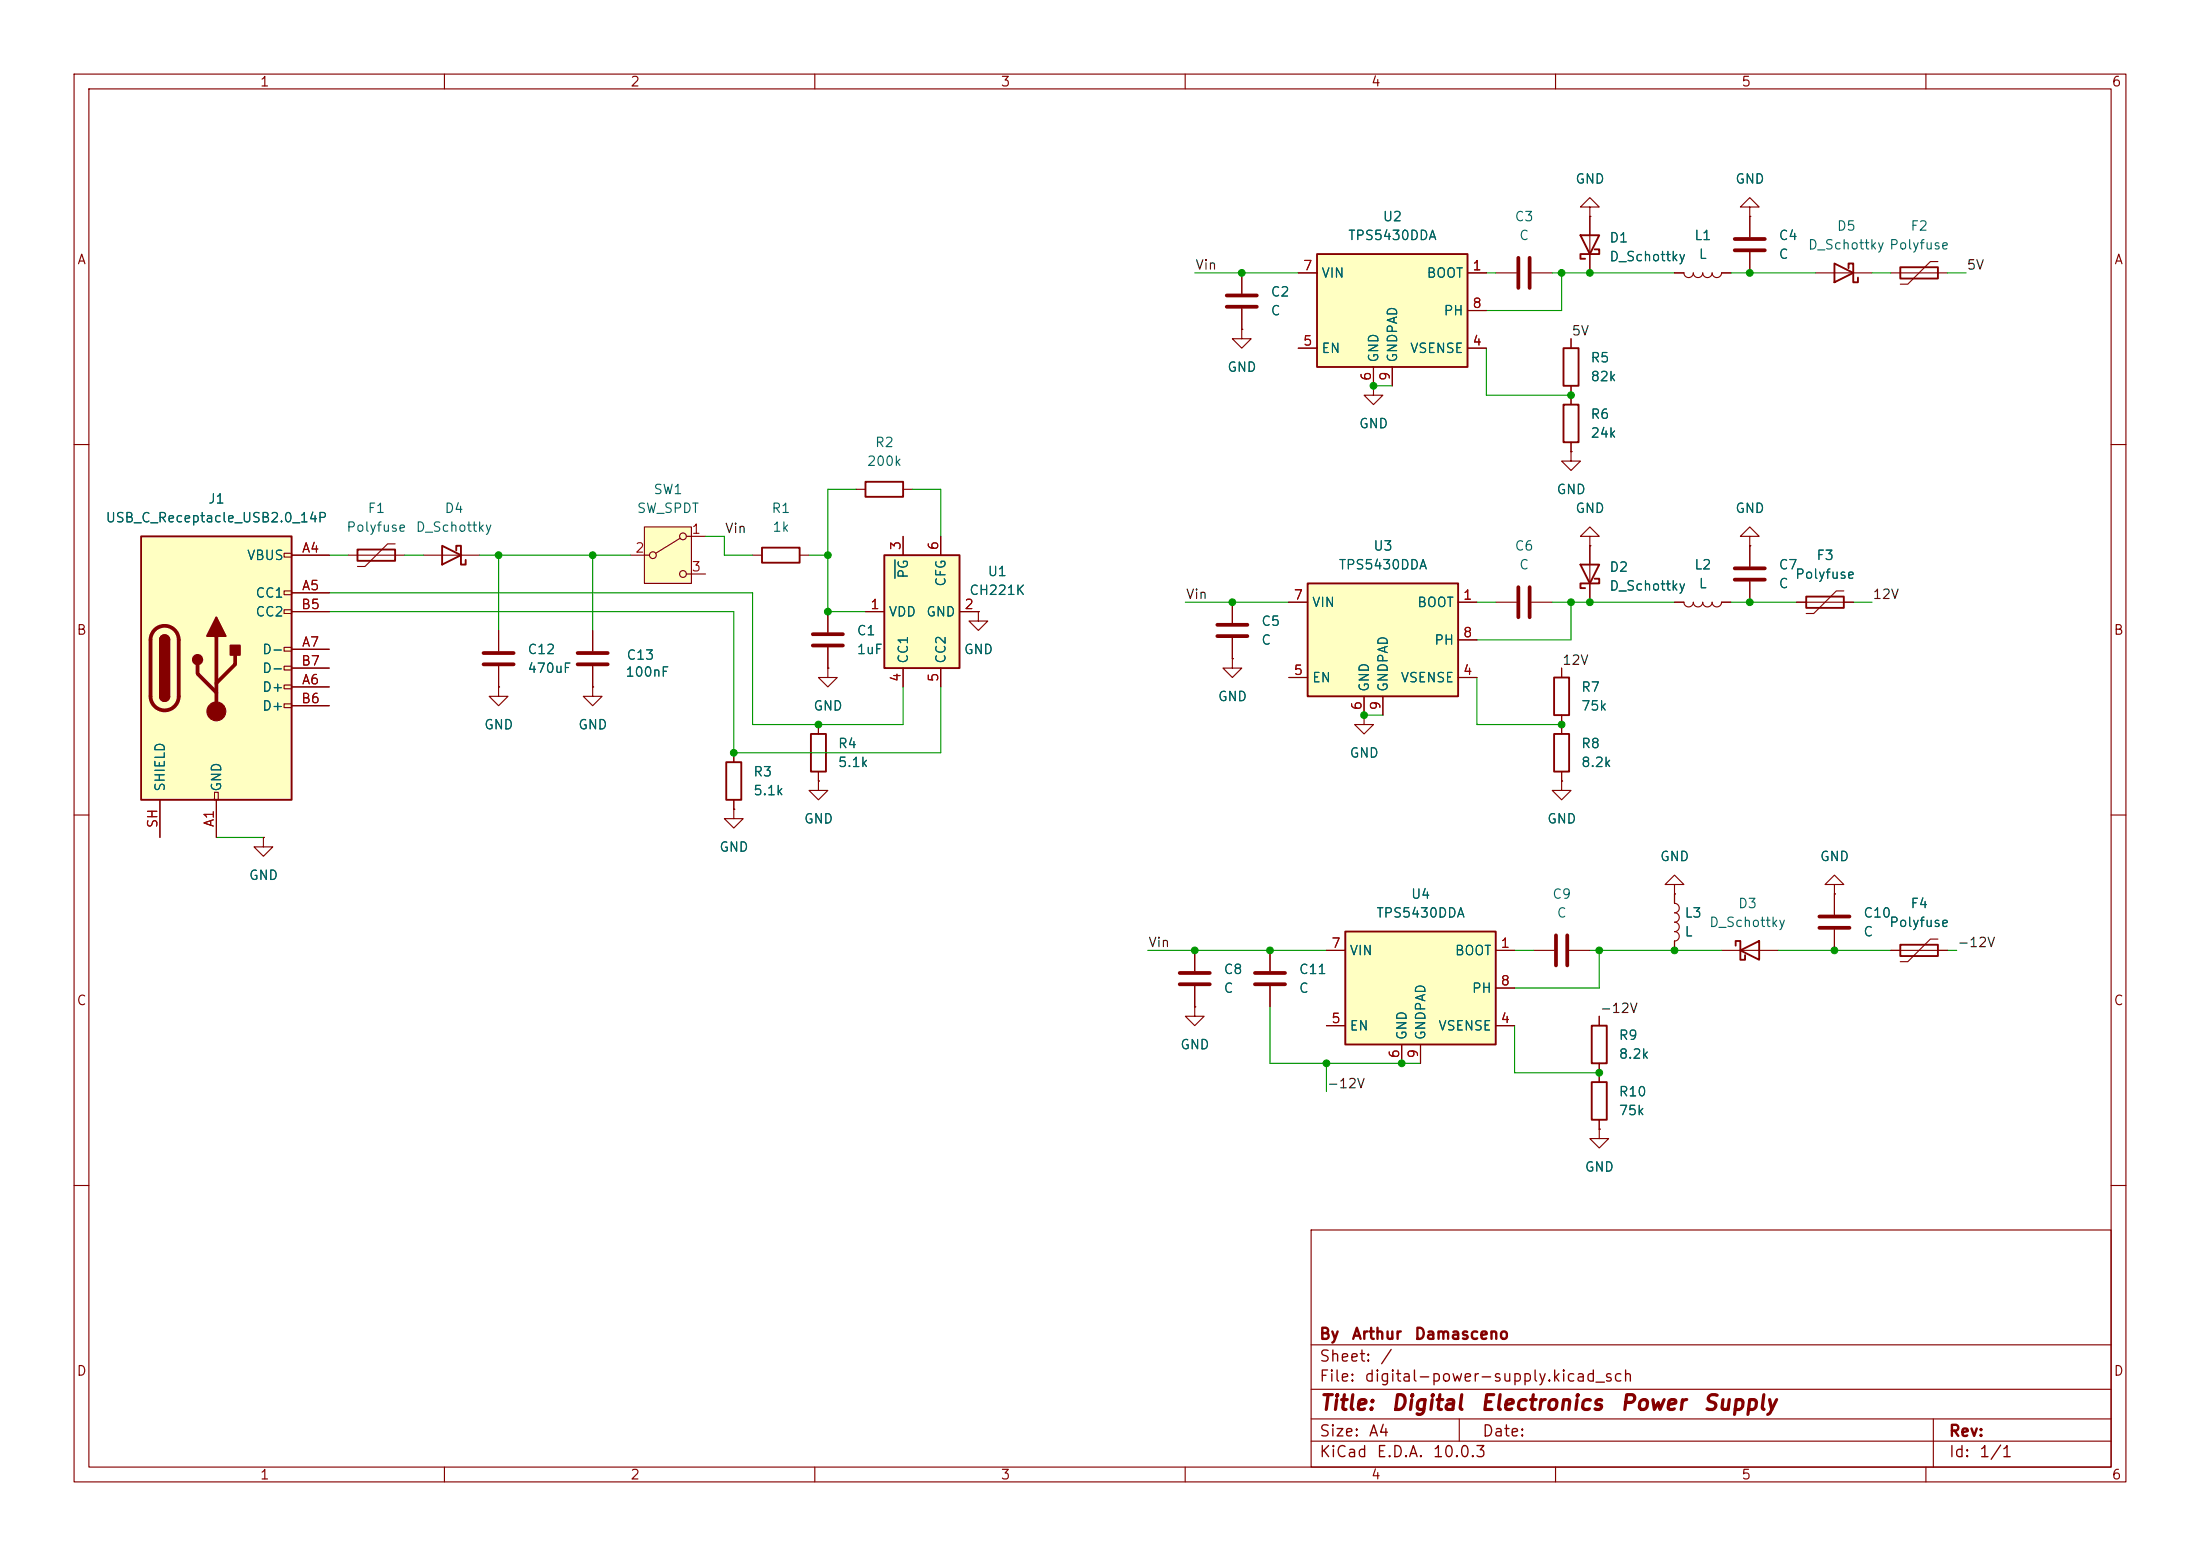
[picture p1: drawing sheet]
<svg xmlns="http://www.w3.org/2000/svg" width="297mm" height="210mm" viewBox="0 0 297 210" stroke-linecap="round" stroke-linejoin="round" font-family="sans-serif">
<g fill="none" stroke="#840000" stroke-width=".15">
<path d="M10 10h277v190h-277zM12 12h273v186h-273zM60 10v2M110 10v2M160 10v2M210 10v2M260 10v2M226.1 36.8h1.2a.64 .64 0 0 0 .7 .7 .64 .64 0 0 0 .6-.7 .64 .64 0 0 0 .6 .7 .64 .64 0 0 0 .7-.7 .64 .64 0 0 0 .6 .7 .64 .64 0 0 0 .6-.7 .64 .64 0 0 0 .7 .7 .64 .64 0 0 0 .6-.7h1.3M236.2 27.9h1.3l-1.3-1.2-1.3 1.2h1.3v1.3M236.2 29.2h.1M236.2 29.2v2.8M236.2 34v2.8"/>
<path d="M245.1 36.8h7.6M255.3 36.8h7.6M261.6 35.3h-1l-3 3.1h-1.1M10 60h2M214.6 73.7v7.6M236.2 72.4h1.3l-1.3-1.3-1.3 1.3h1.3v1.3M236.2 73.7h.1M236.2 73.7v2.8M236.2 78.5v2.8M248.9 79.8h-1l-3 3h-1.1M285 60h2M226.1 81.3h1.2a.64 .64 0 0 0 .7 .6 .64 .64 0 0 0 .6-.6 .64 .64 0 0 0 .6 .6 .64 .64 0 0 0 .7-.6 .64 .64 0 0 0 .6 .6 .64 .64 0 0 0 .6-.6 .64 .64 0 0 0 .7 .6 .64 .64 0 0 0 .6-.6h1.3"/>
<path d="M242.6 81.3h7.6M10 110h2M285 110h2M161.3 135.9v1.3h1.3l-1.3 1.2-1.3-1.2h1.3M161.3 135.9h.1M161.3 128.3v2.8M161.3 133.1v2.8M171.4 128.3v2.8M171.4 133.1v2.8M10 160h2M177 166h108v32h-108zM285 160h2"/>
<path d="M60 198v2M110 198v2M160 198v2M177 194.5h108M177 191.5h108M177 187.5h108M177 181.5h108M197 191.5v3M210 198v2M260 198v2M261 191.5v6.5"/>
</g>
<path d="M247.6 35.6l2.6 1.2-2.6 1.3zM249.6 36.2v-.6h.6v2.5h.6v-.6M256.5 36.1h5.1v1.5h-5.1zM213.4 76.2h2.5l-1.3 2.5zM215.3 78.1h.6v.6h-2.5v.7h.6M243.8 80.5h5.1v1.5h-5.1z" fill="none" stroke="#840000" stroke-width=".25"/>
<path d="M234.2 32.3h4.1M234.2 33.8h4.1M234.2 76.7h4.1M234.2 78.2h4.1M159.3 131.3h4M159.3 132.8h4M169.4 131.3h4.1M169.4 132.8h4.1" fill="none" stroke="#840000" stroke-width=".51"/>
<path d="M87 71.1h6.3v7.6h-6.3z" fill="#ffffc2"/>
<g fill="none" stroke="#840000" stroke-width=".15">
<path d="M57.1 74.9h7.7M85.1 74.9h2.5M87 71.1h6.3v7.6h-6.3zM91.8 72.6l-3.3 2.1M92.7 72.4h2.5M92.7 77.5h2.5M210.8 90.2v1.2M210.8 96.5v2.6M35.6 113v1.3h1.2l-1.2 1.3-1.3-1.3h1.3M35.6 113h.1M210.8 105.4v1.3h1.3l-1.3 1.3-1.3-1.3h1.3M210.8 105.4h.1"/>
<path d="M210.8 104.1v1.3M247.6 119.4h1.3l-1.3-1.3-1.2 1.3h1.2v1.3M207 128.3h2.8M211.8 128.3h2.8M247.6 120.7h.1"/>
<circle cx="88.1" cy="74.9" r=".46"/>
<circle cx="92.2" cy="72.4" r=".46"/>
<circle cx="92.2" cy="77.5" r=".46"/>
</g>
<path d="M59.7 73.7l2.5 1.2-2.5 1.3zM61.6 74.3v-.6h.6v2.5h.7v-.6M209.8 99.1h2v5h-2zM209.8 91.4h2v5.1h-2z" fill="none" stroke="#840000" stroke-width=".25"/>
<path d="M210.1 126.2v4.1M211.6 126.2v4.1" fill="none" stroke="#840000" stroke-width=".51"/>
<path d="M181.6 125.7h20.3v15.3h-20.3z" fill="#ffffc2"/>
<path d="M213.4 31.8h2.5l-1.3 2.5zM215.3 33.7h.6v.6h-2.5v.6h.6M211.1 54.6h2v5.1h-2zM211.1 47h2v5.1h-2zM102.9 73.9h5v2h-5zM181.6 125.7h20.3v15.3h-20.3zM214.9 138.4h2v5.1h-2zM234.3 127.6v-.6h.6v2.5h.7v-.6M234.9 128.3l2.6-1.3v2.5zM256.5 127.5h5.1v1.5h-5.1zM214.9 146.1h2v5h-2z" fill="none" stroke="#840000" stroke-width=".25"/>
<g fill="none" stroke="#840000" stroke-width=".15">
<path d="M201.9 36.8h2.8M206.8 36.8h2.7M214.6 27.9h1.3l-1.3-1.2-1.2 1.2h1.2v1.3M214.6 29.2h.1M214.6 29.2v7.6M167.6 44.5v1.2h1.3l-1.3 1.3-1.2-1.3h1.2M167.6 44.5h.1M212.1 45.7v1.3M212.1 52.1v2.5M212.1 59.7v1.3M101.6 74.9h1.3M107.9 74.9h1.3"/>
<path d="M212.1 61v1.2h1.3l-1.3 1.3-1.3-1.3h1.3M212.1 61h.1M214.6 72.4h1.3l-1.3-1.3-1.2 1.3h1.2v1.3M214.6 73.7h.1M111.8 82.6v2.7M111.8 87.4v2.8M201.9 81.3h2.8M206.8 81.3h2.7M226.1 119.4h1.2l-1.2-1.3-1.3 1.3h1.3v1.3M179.1 128.3h2.5M179.1 138.4h2.5M201.9 128.3h2.6"/>
<path d="M201.9 138.4h2.6M201.9 133.4h2.6M215.9 137.2v1.2M226.1 120.7v1.2a.64 .64 0 0 1 .6 .7 .64 .64 0 0 1-.6 .6 .64 .64 0 0 1 .6 .6 .64 .64 0 0 1-.6 .7 .64 .64 0 0 1 .6 .6 .64 .64 0 0 1-.6 .6M226.1 125.7a.64 .64 0 0 1 .6 .7 .64 .64 0 0 1-.6 .6v1.3M226.1 120.7h.1M232.4 128.3h7.6M247.6 120.7v2.7M247.6 125.5v2.8M255.3 128.3h7.6M261.6 126.7h-1l-3 3.1h-1.1M189.2 141v2.5"/>
<path d="M191.8 141v2.5M215.9 152.4v1.3h1.3l-1.3 1.2-1.3-1.2h1.3M215.9 152.4h.1M215.9 143.5v2.6M215.9 151.1v1.3"/>
</g>
<path d="M205 34.8v4.1M206.5 34.8v4.1M205 79.2v4.1M206.5 79.2v4.1M109.7 85.6h4.1M109.7 87.1h4.1M245.6 123.7h4.1M245.6 125.2h4.1" fill="none" stroke="#840000" stroke-width=".51"/>
<path d="M176.5 78.7h20.3v15.3h-20.3z" fill="#ffffc2"/>
<path d="M176.5 78.7h20.3v15.3h-20.3z" fill="none" stroke="#840000" stroke-width=".25"/>
<path d="M111.8 90.2v1.2h1.2l-1.2 1.3-1.3-1.3h1.3M111.8 90.2h.1M132.1 82.6v1.2h1.2l-1.2 1.3-1.3-1.3h1.3M132.1 82.6h.1M174 81.3h2.5M174 91.4h2.5M184.1 94v2.5M186.7 94v2.5M196.8 81.3h2.6M196.8 91.4h2.6M196.8 86.4h2.6" fill="none" stroke="#840000" stroke-width=".15"/>
<path d="M119.4 74.9h10.1v15.3h-10.1z" fill="#ffffc2"/>
<path d="M119.4 74.9h10.1v15.3h-10.1zM109.5 99.1h2v5h-2zM98 102.9h2.1v5.1h-2.1z" fill="none" stroke="#840000" stroke-width=".25"/>
<g fill="none" stroke="#840000" stroke-width=".15">
<path d="M167.6 36.8v2.8M167.6 41.7v2.8M121.9 72.4v2.5M127 72.4v2.5M110.5 97.8v1.3M116.8 82.6h2.6M121.9 90.2v2.5M127 90.2v2.5M129.5 82.6h2.6M184.1 96.5v1.3h1.3l-1.3 1.3-1.2-1.3h1.2M184.1 96.5h.1M99.1 101.6v1.3"/>
<path d="M99.1 108v1.2M110.5 105.4v1.3h1.3l-1.3 1.3-1.3-1.3h1.3M110.5 105.4h.1M110.5 104.1v1.3"/>
</g>
<path d="M120.8 75.6v2.5" fill="none" stroke="#006464" stroke-width=".15"/>
<path d="M165.6 39.9h4.1M165.6 41.4h4.1" fill="none" stroke="#840000" stroke-width=".51"/>
<path d="M177.8 34.3h20.3v15.2h-20.3z" fill="#ffffc2"/>
<path d="M177.8 34.3h20.3v15.2h-20.3zM48.3 74.2h5v1.5h-5zM116.8 65h5.1v2.1h-5.1z" fill="none" stroke="#840000" stroke-width=".25"/>
<g fill="none" stroke="#840000" stroke-width=".15">
<path d="M175.3 36.8h2.5M198.1 36.8h2.6M175.3 47h2.5M185.4 52.1v1.2h1.3l-1.3 1.3-1.3-1.3h1.3M185.4 52.1h.1M185.4 49.5v2.6M188 49.5v2.6M198.1 47h2.6M198.1 41.9h2.6M47 74.9h7.6M53.3 73.4h-1l-3 3.1h-1M115.6 66h1.2"/>
<path d="M121.9 66h1.3M80 92.7v1.3h1.3l-1.3 1.3-1.3-1.3h1.3M80 92.7h.1M80 85.1v2.8M80 89.9v2.8M166.4 81.3v2.8M166.4 86.1v2.8"/>
</g>
<path d="M78 89.7h4M78 88.1h4M164.3 84.3h4.1M164.3 85.9h4.1" fill="none" stroke="#840000" stroke-width=".51"/>
<path d="M19 72.4h20.4v35.6h-20.4z" fill="#ffffc2"/>
<g fill="none" stroke="#840000" stroke-width=".15">
<path d="M167.6 36.8v2.8M175.3 36.8h2.5M198.1 36.8h2.6M214.6 29.2h.1M214.6 29.2v2.6M214.6 34.3v2.5M226.1 36.8h1.2M232.4 36.8h1.3M236.2 29.2h.1M236.2 29.2v2.8M236.2 34v2.8M167.6 44.5h.1"/>
<path d="M167.6 41.7v2.8M175.3 47h2.5M185.4 52.1h.1M185.4 49.5v2.6M188 49.5v2.6M198.1 47h2.6M198.1 41.9h2.6M212.1 45.7v1.3M212.1 52.1v2.5M212.1 59.7v1.3M38.4 74.7h1v.5h-1zM38.4 79.8h1v.5h-1z"/>
<path d="M39.4 74.9h5M121.9 72.4v2.5M127 72.4v2.5M212.1 61h.1M214.6 73.7h.1M214.6 73.7v2.5M214.6 78.7v2.6M236.2 73.7h.1M236.2 73.7v2.8M236.2 78.5v2.8M38.4 82.3h1v.5h-1zM38.4 87.4h1v.5h-1z"/>
<path d="M38.4 89.9h1v.5h-1zM38.4 92.5h1v.5h-1zM38.4 95h1v.5h-1zM39.4 80h5M39.4 92.7h5M39.4 87.6h5M39.4 82.6h5M39.4 95.3h5M39.4 90.2h5M67.3 92.7v1.3h1.3l-1.3 1.3-1.3-1.3h1.3M67.3 92.7h.1M67.3 85.1v2.8"/>
<path d="M67.3 89.9v2.8M80 92.7h.1M80 85.1v2.8M80 89.9v2.8M110.5 97.8v1.3M111.8 90.2h.1M111.8 82.6v2.7M111.8 87.4v2.8M116.8 82.6h2.6M121.9 90.2v2.5M127 90.2v2.5M129.5 82.6h2.6"/>
<path d="M132.1 82.6h.1M166.4 88.9v1.3h1.2l-1.2 1.2-1.3-1.2h1.3M166.4 88.9h.1M166.4 81.3v2.8M166.4 86.1v2.8M174 81.3h2.5M174 91.4h2.5M184.1 96.5h.1M184.1 94v2.5M186.7 94v2.5M196.8 81.3h2.6M196.8 91.4h2.6"/>
<path d="M196.8 86.4h2.6M210.8 90.2v1.2M210.8 96.5v2.6M226.1 81.3h1.2M232.4 81.3h1.3M242.6 81.3h1.2M248.9 81.3h1.3M21.6 108v5M29 106.9h.5v1.1h-.5zM29.2 108v5M35.6 113h.1M99.1 109.2v1.3h1.2l-1.2 1.3-1.3-1.3h1.3"/>
<path d="M99.1 109.2h.1M99.1 101.6v1.3M99.1 108v1.2M110.5 105.4h.1M110.5 104.1v1.3M210.8 105.4h.1M210.8 104.1v1.3M161.3 135.9h.1M161.3 128.3v2.8M161.3 133.1v2.8M171.4 128.3v2.8M171.4 133.1v2.8"/>
<path d="M179.1 128.3h2.5M179.1 138.4h2.5M201.9 128.3h2.6M201.9 138.4h2.6M201.9 133.4h2.6M215.9 137.2v1.2M226.1 120.7h.1M226.1 120.7v1.2M226.1 127v1.3M247.6 120.7h.1M247.6 120.7v2.7M247.6 125.5v2.8"/>
<path d="M255.3 128.3h1.2M261.6 128.3h1.3M189.2 141v2.5M191.8 141v2.5M215.9 152.4h.1M215.9 143.5v2.6M215.9 151.1v1.3"/>
</g>
<path d="M19 72.4h20.4v35.6h-20.4zM21.6 86.4a.64 .64 0 0 1 .6-.7 .64 .64 0 0 1 .7 .7M21.6 94a.64 .64 0 0 0 .6 .6 .64 .64 0 0 0 .7-.6" fill="none" stroke="#840000" stroke-width=".25"/>
<path d="M20.9 85a1.9 1.9 0 0 1 2-.4 1.9 1.9 0 0 1 1.2 1.8v7.6a1.91 1.91 0 0 1-1.9 1.9 1.91 1.91 0 0 1-1.9-1.9v-7.6a1.9 1.9 0 0 1 .6-1.4zM26.7 89.7v1.2l2.5 2.6M29.2 85.9v10.1M31.7 88.4v1.3l-2.5 2.5M65.3 89.7h4M65.3 88.1h4" fill="none" stroke="#840000" stroke-width=".51"/>
<g fill="#840000" stroke="#840000" stroke-width=".25">
<path d="M21.6 86.4h1.3v7.6h-1.3z"/>
<path d="M21.8 85.9a.64 .64 0 0 1 .7-.1 .64 .64 0 0 1 .4 .6h-1.3z"/>
<path d="M21.6 94h1.3a.64 .64 0 0 1-.7 .6 .64 .64 0 0 1-.6-.6z"/>
<path d="M29.2 83.3l1.3 2.6h-2.6z"/>
<path d="M31.1 87.1h1.3v1.3h-1.3z"/>
<circle cx="26.7" cy="89" r=".63"/>
</g>
<circle cx="29.2" cy="96" r="1.27" fill="#840000" stroke="#840000" stroke-width=".15"/>
<g fill="none" stroke="#009600" stroke-width=".15">
<path d="M161.3 36.8h14M200.7 36.8h1.2M209.5 36.8h16.6M210.8 36.8v5.1h-10.1M233.7 36.8h11.4M252.7 36.8h2.6M262.9 36.8h2.5M185.4 52.1h2.6M200.7 47v6.3h11.4M44.4 74.9h2.6M54.6 74.9h2.5M64.8 74.9h20.3"/>
<path d="M67.3 74.9v10.2M80 74.9v10.2M95.2 72.4h2.6v2.5h3.8M109.2 74.9h2.6M115.6 66h-3.8v16.6h5M123.2 66h3.8v6.4M44.4 80h57.2v17.8h20.3v-5.1M44.4 82.6h54.7v19h27.9v-8.9M160 81.3h14M184.1 96.5h2.6M199.4 81.3h2.5M199.4 91.4v6.4h11.4"/>
<path d="M209.5 81.3h16.6M212.1 81.3v5.1h-12.7M233.7 81.3h8.9M250.2 81.3h2.5M29.2 113h6.4M154.9 128.3h24.2M171.4 135.9v7.6h20.4M204.5 128.3h2.5M204.5 138.4v6.4h11.4M214.6 128.3h17.8M215.9 128.3v5.1h-11.4M240 128.3h15.3"/>
<path d="M262.9 128.3h1.3M179.1 143.5v3.8"/>
</g>
<path d="M120.8 75.6v2.5" fill="none" stroke="#006464" stroke-width=".15"/>
<g fill="#009600" stroke="#009600" stroke-width=".14">
<circle cx="111.8" cy="74.9" r=".46"/>
<circle cx="111.8" cy="82.6" r=".46"/>
<circle cx="99.1" cy="101.6" r=".46"/>
<circle cx="110.5" cy="97.8" r=".46"/>
<circle cx="80" cy="74.9" r=".46"/>
<circle cx="67.3" cy="74.9" r=".46"/>
<circle cx="236.2" cy="36.8" r=".46"/>
<circle cx="236.2" cy="81.3" r=".46"/>
<circle cx="214.6" cy="81.3" r=".46"/>
<circle cx="212.1" cy="81.3" r=".46"/>
<circle cx="212.1" cy="53.3" r=".46"/>
<circle cx="214.6" cy="36.8" r=".46"/>
<circle cx="210.8" cy="36.8" r=".46"/>
<circle cx="226.1" cy="128.3" r=".46"/>
<circle cx="179.1" cy="143.5" r=".46"/>
<circle cx="189.2" cy="143.5" r=".46"/>
<circle cx="215.9" cy="128.3" r=".46"/>
<circle cx="247.6" cy="128.3" r=".46"/>
<circle cx="215.9" cy="144.8" r=".46"/>
<circle cx="161.3" cy="128.3" r=".46"/>
<circle cx="171.4" cy="128.3" r=".46"/>
<circle cx="210.8" cy="97.8" r=".46"/>
<circle cx="166.4" cy="81.3" r=".46"/>
<circle cx="184.1" cy="96.5" r=".46"/>
<circle cx="167.6" cy="36.8" r=".46"/>
<circle cx="185.4" cy="52.1" r=".46"/>
</g>
<g font-size="2" fill="#840000">
<text x="178" y="190.8">Title:</text>
<text x="187.7" y="190.8">Digital</text>
<text x="199.7" y="190.8">Electronics</text>
<text x="218.6" y="190.8">Power</text>
<text x="229.8" y="190.8">Supply</text>
</g>
<g font-size="1.5" fill="#840000">
<text x="178" y="184.2">Sheet:</text>
<text x="178" y="181.2">By</text>
<text x="182.4" y="181.2">Arthur</text>
<text x="186.2" y="184.2">/</text>
<text x="190.8" y="181.2">Damasceno</text>
<text x="178" y="186.9">File:</text>
<text x="184.1" y="186.9">digital-power-supply.kicad_sch</text>
<text x="178" y="197.1">KiCad</text>
<text x="178" y="194.3">Size:</text>
<text x="184.7" y="194.3">A4</text>
<text x="185.7" y="197.1">E.D.A.</text>
<text x="193.3" y="197.1">10.0.3</text>
<text x="200" y="194.3">Date:</text>
<text x="263" y="194.3">Rev:</text>
<text x="263" y="197.1">Id:</text>
<text x="267.1" y="197.1">1/1</text>
</g>
<g font-size="1.3" fill="#840000">
<text x="35" y="12">1</text>
<text x="85" y="12">2</text>
<text x="135" y="12">3</text>
<text x="185" y="12">4</text>
<text x="235" y="12">5</text>
<text x="285" y="12">6</text>
<text x="10.3" y="36">A</text>
<text x="285.3" y="36">A</text>
<text x="10.3" y="86">B</text>
<text x="285.3" y="86">B</text>
<text x="10.3" y="136">C</text>
<text x="285.3" y="136">C</text>
<text x="10.3" y="186">D</text>
<text x="285.3" y="186">D</text>
<text x="35" y="200">1</text>
<text x="85" y="200">2</text>
<text x="135" y="200">3</text>
<text x="185" y="200">4</text>
<text x="235" y="200">5</text>
<text x="285" y="200">6</text>
</g>
<g font-size="1.3" fill="#006464">
<text x="212.6" y="25.1">GND</text>
<text x="234.2" y="25.1">GND</text>
<text x="181.9" y="32.7">TPS5430DDA</text>
<text x="186.6" y="30.2">U2</text>
<text x="204.4" y="30.2">C3</text>
<text x="205" y="32.7">C</text>
<text x="217.2" y="33">D1</text>
<text x="217.2" y="35.6">D_Schottky</text>
<text x="228.6" y="32.7">L1</text>
<text x="229.3" y="35.3">L</text>
<text x="240" y="32.7">C4</text>
<text x="240" y="35.3">C</text>
<text x="244" y="34">D_Schottky Polyfuse</text>
<text x="247.9" y="31.5">D5</text>
<text x="257.8" y="31.5">F2</text>
<text x="171.5" y="40.3">C2</text>
<text x="178.3" y="37.8">VIN</text>
<text x="192.5" y="37.8">BOOT</text>
<text x="171.5" y="42.9">C</text>
<text x="178.3" y="48">EN</text>
<text x="190.3" y="48">VSENSE</text>
<text x="194.8" y="42.9">PH</text>
<text x="165.6" y="50.5">GND</text>
<text x="186.4" y="49" transform="rotate(-90 186.4 49)">GND</text>
<text x="188.9" y="49" transform="rotate(-90 188.9 49)">GNDPAD</text>
<text x="214.6" y="49.2">R5</text>
<text x="214.6" y="51.8">82k</text>
<text x="183.4" y="58.1">GND</text>
<text x="214.6" y="56.9">R6</text>
<text x="214.6" y="59.4">24k</text>
<text x="117" y="63.2">200k</text>
<text x="118" y="60.7">R2</text>
<text x="14.2" y="70.8">USB_C_Receptacle_USB2.0_14P</text>
<text x="28" y="68.3">J1</text>
<text x="49.5" y="69.6">F1</text>
<text x="59.9" y="69.6">D4</text>
<text x="85.9" y="69.6">SW_SPDT</text>
<text x="88.1" y="67">SW1</text>
<text x="104.1" y="69.6">R1</text>
<text x="210.1" y="67">GND</text>
<text x="212.6" y="69.6">GND</text>
<text x="234.2" y="69.6">GND</text>
<text x="33.3" y="75.9">VBUS</text>
<text x="46.7" y="72.1">Polyfuse</text>
<text x="56" y="72.1">D_Schottky</text>
<text x="104.2" y="72.1">1k</text>
<text x="180.6" y="77.2">TPS5430DDA</text>
<text x="185.3" y="74.6">U3</text>
<text x="204.4" y="74.6">C6</text>
<text x="205" y="77.2">C</text>
<text x="217.2" y="77.5">D2</text>
<text x="228.6" y="77.2">L2</text>
<text x="240" y="77.2">C7</text>
<text x="245.1" y="75.9">F3</text>
<text x="34.4" y="81">CC1</text>
<text x="34.4" y="83.5">CC2</text>
<text x="119.9" y="83.5">VDD</text>
<text x="122.9" y="78.2" transform="rotate(-90 122.9 78.2)">PG</text>
<text x="125" y="83.5">GND</text>
<text x="128" y="79.3" transform="rotate(-90 128 79.3)">CFG</text>
<text x="130.8" y="80.6">CH221K</text>
<text x="133.2" y="78.1">U1</text>
<text x="177" y="82.3">VIN</text>
<text x="191.2" y="82.3">BOOT</text>
<text x="217.2" y="80">D_Schottky</text>
<text x="229.3" y="79.7">L</text>
<text x="240" y="79.7">C</text>
<text x="242.3" y="78.4">Polyfuse</text>
<text x="35.3" y="88.6">D-</text>
<text x="71.1" y="88.6">C12</text>
<text x="84.5" y="89.4">C13</text>
<text x="115.6" y="86.1">C1</text>
<text x="115.6" y="88.6">1uF</text>
<text x="122.9" y="89.7" transform="rotate(-90 122.9 89.7)">CC1</text>
<text x="128" y="89.7" transform="rotate(-90 128 89.7)">CC2</text>
<text x="130" y="88.6">GND</text>
<text x="170.2" y="84.8">C5</text>
<text x="170.2" y="87.3">C</text>
<text x="193.5" y="87.3">PH</text>
<text x="35.3" y="93.7">D+</text>
<text x="35.3" y="91.1">D-</text>
<text x="71.1" y="91.1">470uF</text>
<text x="84.3" y="91.6">100nF</text>
<text x="164.3" y="95">GND</text>
<text x="177" y="92.4">EN</text>
<text x="185.1" y="93.5" transform="rotate(-90 185.1 93.5)">GND</text>
<text x="187.7" y="93.5" transform="rotate(-90 187.7 93.5)">GNDPAD</text>
<text x="189" y="92.4">VSENSE</text>
<text x="213.4" y="93.7">R7</text>
<text x="35.3" y="96.2">D+</text>
<text x="65.3" y="98.8">GND</text>
<text x="78" y="98.8">GND</text>
<text x="109.7" y="96.2">GND</text>
<text x="113" y="101.3">R4</text>
<text x="213.4" y="101.3">R8</text>
<text x="213.4" y="96.2">75k</text>
<text x="22.6" y="106.9" transform="rotate(-90 22.6 106.9)">SHIELD</text>
<text x="30.2" y="106.9" transform="rotate(-90 30.2 106.9)">GND</text>
<text x="101.6" y="105.1">R3</text>
<text x="101.6" y="107.7">5.1k</text>
<text x="113" y="103.8">5.1k</text>
<text x="182.1" y="102.6">GND</text>
<text x="213.4" y="103.8">8.2k</text>
<text x="108.5" y="111.5">GND</text>
<text x="208.8" y="111.5">GND</text>
<text x="33.5" y="119.1">GND</text>
<text x="97" y="115.3">GND</text>
<text x="224" y="116.5">GND</text>
<text x="245.6" y="116.5">GND</text>
<text x="185.7" y="124.2">TPS5430DDA</text>
<text x="190.4" y="121.6">U4</text>
<text x="209.5" y="121.6">C9</text>
<text x="210.1" y="124.2">C</text>
<text x="227.3" y="124.2">L3</text>
<text x="230.7" y="125.4">D_Schottky</text>
<text x="234.6" y="122.9">D3</text>
<text x="251.5" y="124.2">C10</text>
<text x="255" y="125.4">Polyfuse</text>
<text x="257.8" y="122.9">F4</text>
<text x="165.1" y="131.8">C8</text>
<text x="175.3" y="131.8">C11</text>
<text x="182.1" y="129.2">VIN</text>
<text x="196.3" y="129.2">BOOT</text>
<text x="227.3" y="126.7">L</text>
<text x="251.5" y="126.7">C</text>
<text x="165.1" y="134.3">C</text>
<text x="175.3" y="134.3">C</text>
<text x="198.6" y="134.3">PH</text>
<text x="159.3" y="141.9">GND</text>
<text x="182.1" y="139.4">EN</text>
<text x="190.2" y="140.5" transform="rotate(-90 190.2 140.5)">GND</text>
<text x="192.7" y="140.5" transform="rotate(-90 192.7 140.5)">GNDPAD</text>
<text x="194.1" y="139.4">VSENSE</text>
<text x="218.4" y="140.7">R9</text>
<text x="218.4" y="143.2">8.2k</text>
<text x="218.4" y="148.3">R10</text>
<text x="218.4" y="150.8">75k</text>
<text x="213.9" y="158.5">GND</text>
</g>
<g font-size="1.3" fill="#0f0f0f">
<text x="161.3" y="36.7">Vin</text>
<text x="265.4" y="36.7">5V</text>
<text x="212.1" y="45.6">5V</text>
<text x="97.8" y="72.3">Vin</text>
<text x="160" y="81.2">Vin</text>
<text x="252.7" y="81.2">12V</text>
<text x="210.8" y="90">12V</text>
<text x="154.9" y="128.1">Vin</text>
<text x="264.2" y="128.1">-12V</text>
<text x="215.9" y="137">-12V</text>
<text x="179.1" y="147.2">-12V</text>
</g>
<g font-size="1.3" fill="#a90000">
<text x="175.8" y="36.8">7</text>
<text x="198.7" y="36.8">1</text>
<text x="198.7" y="41.9">8</text>
<text x="175.8" y="47">5</text>
<text x="198.7" y="47">4</text>
<text x="185.4" y="51.5" transform="rotate(-90 185.4 51.5)">6</text>
<text x="187.9" y="51.5" transform="rotate(-90 187.9 51.5)">9</text>
<text x="40.7" y="74.9">A4</text>
<text x="85.7" y="74.9">2</text>
<text x="93.3" y="72.4">1</text>
<text x="93.3" y="77.4">3</text>
<text x="121.9" y="74.4" transform="rotate(-90 121.9 74.4)">3</text>
<text x="127" y="74.4" transform="rotate(-90 127 74.4)">6</text>
<text x="40.6" y="82.5">B5</text>
<text x="40.7" y="80">A5</text>
<text x="117.4" y="82.5">1</text>
<text x="130.1" y="82.5">2</text>
<text x="174.6" y="81.3">7</text>
<text x="197.4" y="81.3">1</text>
<text x="40.7" y="87.6">A7</text>
<text x="197.4" y="86.3">8</text>
<text x="40.6" y="95.2">B6</text>
<text x="40.6" y="90.1">B7</text>
<text x="40.7" y="92.7">A6</text>
<text x="121.9" y="92.1" transform="rotate(-90 121.9 92.1)">4</text>
<text x="127" y="92.1" transform="rotate(-90 127 92.1)">5</text>
<text x="174.6" y="91.4">5</text>
<text x="184.1" y="96" transform="rotate(-90 184.1 96)">6</text>
<text x="186.7" y="96" transform="rotate(-90 186.7 96)">9</text>
<text x="197.4" y="91.4">4</text>
<text x="21.6" y="111.9" transform="rotate(-90 21.6 111.9)">SH</text>
<text x="29.2" y="111.7" transform="rotate(-90 29.2 111.7)">A1</text>
<text x="179.6" y="128.2">7</text>
<text x="202.5" y="128.2">1</text>
<text x="202.5" y="133.3">8</text>
<text x="179.6" y="138.4">5</text>
<text x="189.2" y="142.9" transform="rotate(-90 189.2 142.9)">6</text>
<text x="191.7" y="142.9" transform="rotate(-90 191.7 142.9)">9</text>
<text x="202.5" y="138.4">4</text>
</g>
</svg>
